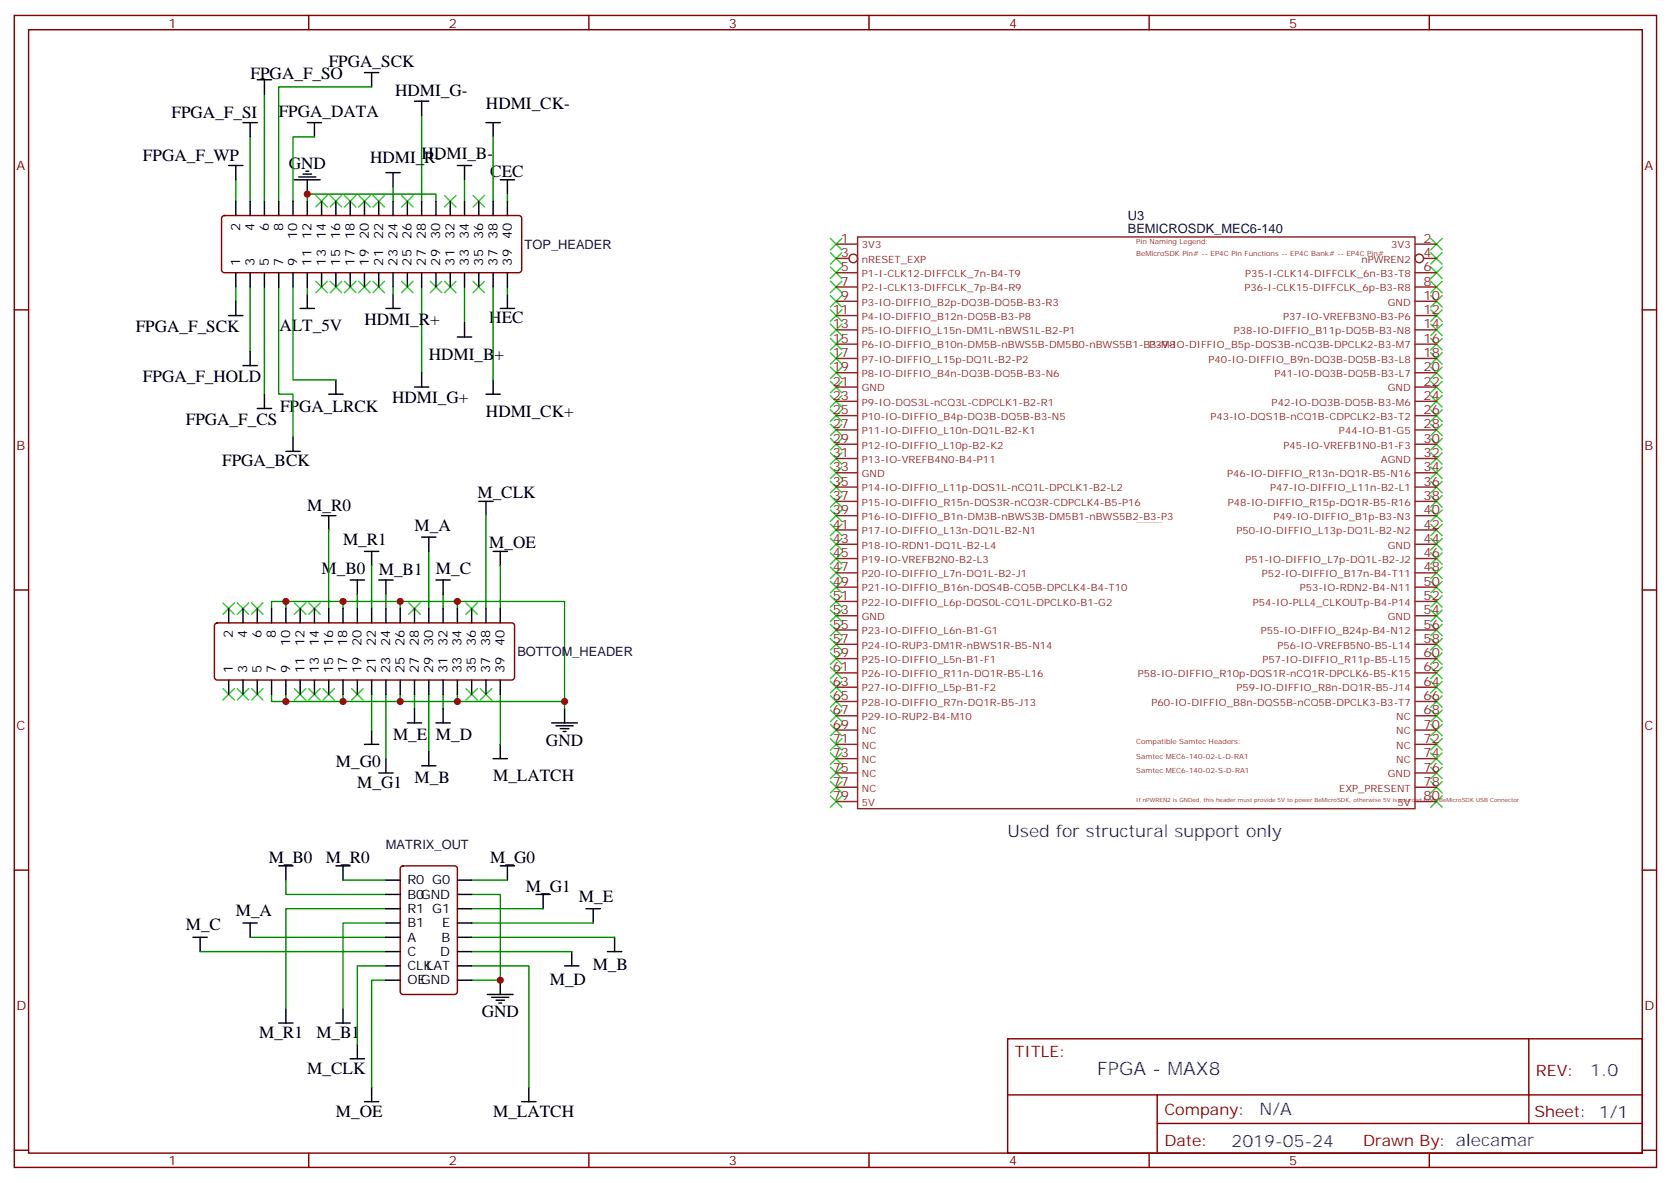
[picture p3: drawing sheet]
<svg xmlns="http://www.w3.org/2000/svg" width="413mm" height="292mm" viewBox="0 0 413 292" stroke-linecap="round" stroke-linejoin="round" font-family="sans-serif">
<g fill="none" stroke="#870000" stroke-width=".35">
<path d="M3.5 3.8h405.4v284.3h-405.4zM7.1 7.3h398.2v277.3h-398.2zM76.2 3.8v3.5M145.3 3.8v3.5M214.5 3.8v3.5M283.6 3.8v3.5M352.8 3.8v3.5M54.9 53.4l.5-.2h72.7a.71 .71 0 0 1 .7 .7v12.7a.76 .76 0 0 1-.7 .7h-72.7a.76 .76 0 0 1-.7-.7v-12.7zM3.5 76.5h3.6M405.3 76.5h3.6M3.5 145.6h3.6M53.2 153.9l.4-.2h72.7a.71 .71 0 0 1 .7 .7v12.7a.76 .76 0 0 1-.7 .8h-72.7a.76 .76 0 0 1-.7-.8v-12.7z"/>
<path d="M405.3 145.6h3.6M3.5 214.8h3.6M99 213.9l.5-.2h12.7a.71 .71 0 0 1 .7 .7v30.4a.76 .76 0 0 1-.7 .7h-12.7a.76 .76 0 0 1-.7-.7v-30.4zM405.3 214.8h3.6M248.7 256.4h156.6v28.2h-156.6zM377.3 256.4v20.9M248.7 270.2h156.5M285.6 277.3h119.6M285.6 270.2v14.2M3.5 283.9h3.6M76.2 284.6v3.5M145.3 284.6v3.5"/>
<path d="M214.5 284.6v3.5M283.6 284.6v3.5M352.8 284.6v3.5M405.3 283.9h3.6"/>
</g>
<g fill="none" stroke="#008700" stroke-width=".35">
<path d="M61.7 33.8v15.9M65.3 23.2v26.5M77.6 33.8h-5.3v15.9M91.7 21.4h-22.9v28.3M104.1 28.5v21.2M121.7 33.8v15.9M58.2 44.4v5.3M75.8 49.7v-1.8h31.8v1.8M97 46.1v3.6M114.7 44.4v5.3M125.2 47.9v1.8M58.2 70.8v3.6"/>
<path d="M61.7 70.8v15.9M65.3 70.8v26.5M68.8 70.8v26.5h3.5v10.6M72.3 70.8v23h10.6M75.8 70.8v1.8M97 70.8v1.8M104.1 70.8v21.2M114.7 70.8v8.9M121.7 70.8v23M125.2 70.8v1.8M81.1 130.8v19.4M91.7 139.6v10.6"/>
<path d="M105.8 136.1v14.1M119.9 127.3v22.9M123.5 139.6v10.6M70.6 150.2v-1.8h68.7v24.7M70.6 148.4h-3.6v1.8M84.7 148.4v1.8M88.2 146.7v3.5M95.2 146.7v3.5M98.8 148.4v1.8M109.4 146.7v3.5M112.9 148.4v1.8M67 171.4v1.7h3.6v-1.7"/>
<path d="M70.6 173.1h68.7v1.8M84.7 171.4v1.7M91.7 171.4v8.8M95.2 171.4v15.9M98.8 171.4v1.7M102.3 171.4v3.5M105.8 171.4v14.1M109.4 171.4v3.5M112.9 171.4v1.7M123.5 171.4v12.3M70.6 217.2v3.6h24.6M84.7 217.2h10.5"/>
<path d="M116.4 217.2h8.8M49.4 234.9h45.8M61.7 231.4h33.5M95.2 224.3h-24.6v24.7M95.2 227.8h-10.5v21.2M95.2 238.4h-7v19.4M116.4 220.8h7.1v21.1h-7.1M116.4 238.4h14.1v30M116.4 224.3h17.7M116.4 231.4h35.3M116.4 234.9h24.7M116.4 227.8h30"/>
<path d="M95.2 241.9h-3.5v26.5"/>
</g>
<g fill="none" stroke="#000" stroke-width=".35">
<path d="M63.5 19.7h3.5M65.3 19.7v3.5M90 17.9h3.5M91.7 17.9v3.5M60 30.3h3.5M61.7 30.3v3.5M75.8 30.3h3.6M77.6 30.3v3.5M102.3 25h3.5M104.1 25v3.5M119.9 30.3h3.6M121.7 30.3v3.5"/>
<path d="M56.4 40.9h3.6M58.2 40.9v3.5M58.2 49.7v3.5M61.7 49.7v3.5M65.3 49.7v3.5M68.8 49.7v3.5M72.3 49.7v3.5M72.7 44.4h6.3M73.7 43.7h4.3M74.8 43h2.1M75.5 42.3h.7M75.8 44.4v3.5"/>
<path d="M75.8 49.7v3.5M79.4 49.7v3.5M82.9 49.7v3.5M86.4 49.7v3.5M90 49.7v3.5M93.5 49.7v3.5M95.2 42.6h3.6M97 42.6v3.5M97 49.7v3.5M100.5 49.7v3.5M104.1 49.7v3.5M107.6 49.7v3.5"/>
<path d="M111.1 49.7v3.5M112.9 40.9h3.5M114.7 40.9v3.5M114.7 49.7v3.5M118.2 49.7v3.5M121.7 49.7v3.5M123.5 44.4h3.5M125.2 44.4v3.5M125.2 49.7v3.5M56.4 77.9h3.6M58.2 67.3v3.5M58.2 74.4v3.5"/>
<path d="M61.7 67.3v3.5M65.3 67.3v3.5M68.8 67.3v3.5M72.3 67.3v3.5M74.1 76.1h3.5M75.8 67.3v3.5M75.8 72.6v3.5M79.4 67.3v3.5M82.9 67.3v3.5M86.4 67.3v3.5M90 67.3v3.5M93.5 67.3v3.5"/>
<path d="M95.2 76.1h3.6M97 67.3v3.5M97 72.6v3.5M100.5 67.3v3.5M104.1 67.3v3.5M107.6 67.3v3.5M111.1 67.3v3.5M114.7 67.3v3.5M114.7 79.7v3.5M118.2 67.3v3.5M121.7 67.3v3.5M123.5 76.1h3.5"/>
<path d="M125.2 67.3v3.5M125.2 72.6v3.5M60 90.2h3.5M61.7 86.7v3.5M65.3 97.3v3.5M81.1 97.3h3.6M82.9 93.8v3.5M102.3 95.5h3.5M104.1 92v3.5M112.9 83.2h3.5M119.9 97.3h3.6M121.7 93.8v3.5"/>
<path d="M63.5 100.8h3.5M70.6 111.4h3.5M72.3 107.9v3.5M79.4 127.3h3.5M81.1 127.3v3.5M90 136.1h3.5M91.7 136.1v3.5M104.1 132.6h3.5M105.8 132.6v3.5M118.2 123.8h3.5M119.9 123.8v3.5M121.7 136.1h3.5"/>
<path d="M123.5 136.1v3.5M56.4 150.2v3.5M60 150.2v3.5M63.5 150.2v3.5M67 150.2v3.5M70.6 150.2v3.5M74.1 150.2v3.5M77.6 150.2v3.5M81.1 150.2v3.5M84.7 150.2v3.5M86.4 143.2h3.6M88.2 143.2v3.5"/>
<path d="M88.2 150.2v3.5M91.7 150.2v3.5M93.5 143.2h3.5M95.2 143.2v3.5M95.2 150.2v3.5M98.8 150.2v3.5M102.3 150.2v3.5M105.8 150.2v3.5M107.6 143.2h3.5M109.4 143.2v3.5M109.4 150.2v3.5M112.9 150.2v3.5"/>
<path d="M116.4 150.2v3.5M119.9 150.2v3.5M123.5 150.2v3.5M56.4 167.9v3.5M60 167.9v3.5M63.5 167.9v3.5M67 167.9v3.5M70.6 167.9v3.5M74.1 167.9v3.5M77.6 167.9v3.5M81.1 167.9v3.5M84.7 167.9v3.5"/>
<path d="M88.2 167.9v3.5M91.7 167.9v3.5M95.2 167.9v3.5M98.8 167.9v3.5M100.5 178.4h3.6M102.3 167.9v3.5M102.3 174.9v3.5M105.8 167.9v3.5M107.6 178.4h3.5M109.4 167.9v3.5M109.4 174.9v3.5M112.9 167.9v3.5"/>
<path d="M116.4 167.9v3.5M119.9 167.9v3.5M123.5 167.9v3.5M136.2 178.4h6.3M137.2 179.1h4.3M138.3 179.8h2.1M139.3 174.9v3.5M90 183.7h3.5M91.7 180.2v3.5M93.5 190.8h3.5M95.2 187.3v3.5M104.1 189h3.5"/>
<path d="M105.8 185.5v3.5M121.7 187.3h3.5M123.5 183.7v3.6M139 180.6h.7M68.8 213.7h3.5M70.6 213.7v3.5M82.9 213.7h3.5M84.7 213.7v3.5M95.2 217.2h3.6M112.9 217.2h3.5M123.5 213.7h3.5M125.2 213.7v3.5"/>
<path d="M47.6 231.4h3.6M49.4 231.4v3.5M60 227.8h3.5M61.7 227.8v3.6M95.2 220.8h3.6M95.2 227.8h3.6M95.2 231.4h3.6M95.2 224.3h3.6M95.2 238.4h3.6M95.2 234.9h3.6M112.9 220.8h3.5M112.9 227.8h3.5"/>
<path d="M112.9 231.4h3.5M112.9 224.3h3.5M112.9 238.4h3.5M112.9 234.9h3.5M132.3 220.8h3.5M134.1 220.8v3.5M139.3 238.4h3.6M141.1 234.9v3.5M144.6 224.3h3.6M146.4 224.3v3.5M149.9 234.9h3.6M151.7 231.4v3.5"/>
<path d="M68.8 252.5h3.5M70.6 249v3.5M82.9 252.5h3.5M84.7 249v3.5M88.2 257.8v3.5M95.2 241.9h3.6M112.9 241.9h3.5M120.3 245.5h6.3M121.4 246.2h4.2M122.4 246.9h2.1M123.1 247.6h.7M123.5 241.9v3.6"/>
<path d="M86.4 261.3h3.6M90 271.9h3.5M91.7 268.4v3.5M128.8 271.9h3.5M130.5 268.4v3.5"/>
</g>
<g fill="none" stroke="#3c3" stroke-width=".35">
<path d="M78 48.3l2.8 2.8M80.8 48.3l-2.8 2.8M81.5 48.3l2.8 2.8M84.3 48.3l-2.8 2.8M85 48.3l2.8 2.8M87.8 48.3l-2.8 2.8M88.5 48.3l2.9 2.8M91.4 48.3l-2.9 2.8M92.1 48.3l2.8 2.8M94.9 48.3l-2.8 2.8M99.1 48.3l2.9 2.8M102 48.3l-2.9 2.8"/>
<path d="M109.7 48.3l2.8 2.8M112.5 48.3l-2.8 2.8M116.8 48.3l2.8 2.8M119.6 48.3l-2.8 2.8M205 58.8l2.8 2.9M207.8 58.8l-2.8 2.9M353.1 58.8l2.9 2.9M356 58.8l-2.9 2.9M78 69.4l2.8 2.8M80.8 69.4l-2.8 2.8M81.5 69.4l2.8 2.8M84.3 69.4l-2.8 2.8"/>
<path d="M85 69.4l2.8 2.8M87.8 69.4l-2.8 2.8M88.5 69.4l2.9 2.8M91.4 69.4l-2.9 2.8M92.1 69.4l2.8 2.8M94.9 69.4l-2.8 2.8M99.1 69.4l2.9 2.8M102 69.4l-2.9 2.8M106.2 69.4l2.8 2.8M109 69.4l-2.8 2.8M109.7 69.4l2.8 2.8M112.5 69.4l-2.8 2.8"/>
<path d="M116.8 69.4l2.8 2.8M119.6 69.4l-2.8 2.8M205 62.4l2.8 2.8M205 65.9l2.8 2.8M205 69.4l2.8 2.8M205 73l2.8 2.8M205 76.5l2.8 2.8M207.8 62.4l-2.8 2.8M207.8 65.9l-2.8 2.8M207.8 69.4l-2.8 2.8M207.8 73l-2.8 2.8M207.8 76.5l-2.8 2.8"/>
<path d="M353.1 62.4l2.9 2.8M353.1 65.9l2.9 2.8M353.1 69.4l2.9 2.8M353.1 73l2.9 2.8M353.1 76.5l2.9 2.8M356 62.4l-2.9 2.8M356 65.9l-2.9 2.8M356 69.4l-2.9 2.8M356 73l-2.9 2.8M356 76.5l-2.9 2.8M205 80l2.8 2.8M205 83.5l2.8 2.9"/>
<path d="M205 87.1l2.8 2.8M205 90.6l2.8 2.8M205 94.1l2.8 2.8M205 97.6l2.8 2.9M207.8 80l-2.8 2.8M207.8 83.5l-2.8 2.9M207.8 87.1l-2.8 2.8M207.8 90.6l-2.8 2.8M207.8 94.1l-2.8 2.8M207.8 97.6l-2.8 2.9M353.1 80l2.9 2.8M353.1 83.5l2.9 2.9"/>
<path d="M353.1 87.1l2.9 2.8M353.1 90.6l2.9 2.8M353.1 94.1l2.9 2.8M353.1 97.6l2.9 2.9M356 80l-2.9 2.8M356 83.5l-2.9 2.9M356 87.1l-2.9 2.8M356 90.6l-2.9 2.8M356 94.1l-2.9 2.8M356 97.6l-2.9 2.9M205 101.2l2.8 2.8M205 104.7l2.8 2.8"/>
<path d="M205 108.2l2.8 2.9M205 111.8l2.8 2.8M205 115.3l2.8 2.8M205 118.8l2.8 2.8M207.8 101.2l-2.8 2.8M207.8 104.7l-2.8 2.8M207.8 108.2l-2.8 2.9M207.8 111.8l-2.8 2.8M207.8 115.3l-2.8 2.8M207.8 118.8l-2.8 2.8M353.1 101.2l2.9 2.8M353.1 104.7l2.9 2.8"/>
<path d="M353.1 108.2l2.9 2.9M353.1 111.8l2.9 2.8M353.1 115.3l2.9 2.8M353.1 118.8l2.9 2.8M356 101.2l-2.9 2.8M356 104.7l-2.9 2.8M356 108.2l-2.9 2.9M356 111.8l-2.9 2.8M356 115.3l-2.9 2.8M356 118.8l-2.9 2.8M205 122.3l2.8 2.9M205 125.9l2.8 2.8"/>
<path d="M205 129.4l2.8 2.8M205 132.9l2.8 2.8M205 136.5l2.8 2.8M205 140l2.8 2.8M207.8 122.3l-2.8 2.9M207.8 125.9l-2.8 2.8M207.8 129.4l-2.8 2.8M207.8 132.9l-2.8 2.8M207.8 136.5l-2.8 2.8M207.8 140l-2.8 2.8M353.1 122.3l2.9 2.9M353.1 125.9l2.9 2.8"/>
<path d="M353.1 129.4l2.9 2.8M353.1 132.9l2.9 2.8M353.1 136.5l2.9 2.8M353.1 140l2.9 2.8M356 122.3l-2.9 2.9M356 125.9l-2.9 2.8M356 129.4l-2.9 2.8M356 132.9l-2.9 2.8M356 136.5l-2.9 2.8M356 140l-2.9 2.8M55 148.8l2.9 2.8M57.9 148.8l-2.9 2.8"/>
<path d="M58.6 148.8l2.8 2.8M61.4 148.8l-2.8 2.8M62.1 148.8l2.8 2.8M64.9 148.8l-2.8 2.8M72.7 148.8l2.8 2.8M75.5 148.8l-2.8 2.8M76.2 148.8l2.8 2.8M79 148.8l-2.8 2.8M100.9 148.8l2.8 2.8M103.7 148.8l-2.8 2.8M115 148.8l2.8 2.8M117.8 148.8l-2.8 2.8"/>
<path d="M205 143.5l2.8 2.8M205 147l2.8 2.9M205 150.6l2.8 2.8M205 154.1l2.8 2.8M205 157.6l2.8 2.8M207.8 143.5l-2.8 2.8M207.8 147l-2.8 2.9M207.8 150.6l-2.8 2.8M207.8 154.1l-2.8 2.8M207.8 157.6l-2.8 2.8M353.1 143.5l2.9 2.8M353.1 147l2.9 2.9"/>
<path d="M353.1 150.6l2.9 2.8M353.1 154.1l2.9 2.8M353.1 157.6l2.9 2.8M356 143.5l-2.9 2.8M356 147l-2.9 2.9M356 150.6l-2.9 2.8M356 154.1l-2.9 2.8M356 157.6l-2.9 2.8M55 170l2.9 2.8M57.9 170l-2.9 2.8M58.6 170l2.8 2.8M61.4 170l-2.8 2.8"/>
<path d="M62.1 170l2.8 2.8M64.9 170l-2.8 2.8M72.7 170l2.8 2.8M75.5 170l-2.8 2.8M76.2 170l2.8 2.8M79 170l-2.8 2.8M79.7 170l2.8 2.8M82.5 170l-2.8 2.8M86.8 170l2.8 2.8M89.6 170l-2.8 2.8M115 170l2.8 2.8M117.8 170l-2.8 2.8"/>
<path d="M118.5 170l2.9 2.8M121.4 170l-2.9 2.8M205 161.1l2.8 2.9M205 164.7l2.8 2.8M205 168.2l2.8 2.8M205 171.7l2.8 2.9M205 175.3l2.8 2.8M205 178.8l2.8 2.8M207.8 161.1l-2.8 2.9M207.8 164.7l-2.8 2.8M207.8 168.2l-2.8 2.8M207.8 171.7l-2.8 2.9"/>
<path d="M207.8 175.3l-2.8 2.8M207.8 178.8l-2.8 2.8M353.1 161.1l2.9 2.9M353.1 164.7l2.9 2.8M353.1 168.2l2.9 2.8M353.1 171.7l2.9 2.9M353.1 175.3l2.9 2.8M353.1 178.8l2.9 2.8M356 161.1l-2.9 2.9M356 164.7l-2.9 2.8M356 168.2l-2.9 2.8M356 171.7l-2.9 2.9"/>
<path d="M356 175.3l-2.9 2.8M356 178.8l-2.9 2.8M205 182.3l2.8 2.8M205 185.8l2.8 2.9M205 189.4l2.8 2.8M205 192.9l2.8 2.8M205 196.4l2.8 2.8M207.8 182.3l-2.8 2.8M207.8 185.8l-2.8 2.9M207.8 189.4l-2.8 2.8M207.8 192.9l-2.8 2.8M207.8 196.4l-2.8 2.8"/>
<path d="M353.1 182.3l2.9 2.8M353.1 185.8l2.9 2.9M353.1 189.4l2.9 2.8M353.1 192.9l2.9 2.8M353.1 196.4l2.9 2.8M356 182.3l-2.9 2.8M356 185.8l-2.9 2.9M356 189.4l-2.9 2.8M356 192.9l-2.9 2.8M356 196.4l-2.9 2.8"/>
</g>
<g fill="none" stroke="#8c2424" stroke-width=".35">
<path d="M211.7 58.5h137.5v141.1h-137.5zM206.4 60.3h5.3M206.4 63.8h3.1M206.4 67.3h5.3M206.4 70.8h5.3M206.4 74.4h5.3M206.4 77.9h5.3M349.2 60.3h5.3M349.2 67.3h5.3M349.2 70.8h5.3M349.2 74.4h5.3M349.2 77.9h5.3"/>
<path d="M351.4 63.8h3.1M206.4 92h5.3M206.4 95.5h5.3M206.4 81.4h5.3M206.4 99.1h5.3M206.4 84.9h5.3M206.4 88.5h5.3M349.2 92h5.3M349.2 95.5h5.3M349.2 81.4h5.3M349.2 99.1h5.3M349.2 84.9h5.3"/>
<path d="M349.2 88.5h5.3M206.4 109.6h5.3M206.4 113.2h5.3M206.4 116.7h5.3M206.4 102.6h5.3M206.4 106.1h5.3M349.2 109.6h5.3M349.2 113.2h5.3M349.2 116.7h5.3M349.2 102.6h5.3M349.2 106.1h5.3M206.4 127.3h5.3"/>
<path d="M206.4 130.8h5.3M206.4 134.3h5.3M206.4 120.2h5.3M206.4 137.9h5.3M206.4 123.8h5.3M349.2 127.3h5.3M349.2 130.8h5.3M349.2 134.3h5.3M349.2 120.2h5.3M349.2 137.9h5.3M349.2 123.8h5.3M206.4 144.9h5.3"/>
<path d="M206.4 148.4h5.3M206.4 152h5.3M206.4 155.5h5.3M206.4 141.4h5.3M206.4 159h5.3M349.2 144.9h5.3M349.2 148.4h5.3M349.2 152h5.3M349.2 155.5h5.3M349.2 141.4h5.3M349.2 159h5.3M206.4 162.6h5.3"/>
<path d="M206.4 166.1h5.3M206.4 169.6h5.3M206.4 173.1h5.3M206.4 176.7h5.3M349.2 162.6h5.3M349.2 166.1h5.3M349.2 169.6h5.3M349.2 173.1h5.3M349.2 176.7h5.3M206.4 180.2h5.3M206.4 197.8h5.3M206.4 183.7h5.3"/>
<path d="M206.4 187.3h5.3M206.4 190.8h5.3M206.4 194.3h5.3M349.2 180.2h5.3M349.2 197.8h5.3M349.2 183.7h5.3M349.2 187.3h5.3M349.2 190.8h5.3M349.2 194.3h5.3"/>
<circle cx="210.6" cy="63.8" r="1.06"/>
<circle cx="350.3" cy="63.8" r="1.06"/>
</g>
<g fill="#c00">
<circle cx="123.5" cy="241.9" r=".88"/>
<circle cx="98.8" cy="148.4" r=".88"/>
<circle cx="70.6" cy="148.4" r=".88"/>
<circle cx="112.9" cy="173.1" r=".88"/>
<circle cx="84.7" cy="173.1" r=".88"/>
<circle cx="75.8" cy="47.9" r=".88"/>
<circle cx="70.6" cy="173.1" r=".88"/>
<circle cx="98.8" cy="173.1" r=".88"/>
<circle cx="139.3" cy="173.1" r=".88"/>
<circle cx="84.7" cy="148.4" r=".88"/>
<circle cx="112.9" cy="148.4" r=".88"/>
</g>
<text font-size="4.6" fill="#00f" x="270.8" y="265.4">FPGA - MAX8</text>
<g font-size="4.2">
<text x="81.1" y="16.4">FPGA_SCK</text>
<text x="61.8" y="19.5">FPGA_F_SO</text>
<text x="97.6" y="23.7">HDMI_G-</text>
<text x="42.3" y="29.1">FPGA_F_SI</text>
<text x="68.8" y="28.8">FPGA_DATA</text>
<text x="119.9" y="27">HDMI_CK-</text>
<text x="35.3" y="39.7">FPGA_F_WP</text>
<text x="71.3" y="41.6">GND</text>
<text x="91.3" y="40.2">HDMI_R-</text>
<text x="104.1" y="39.3">HDMI_B-</text>
<text x="121" y="43.7">CEC</text>
<text x="33.5" y="82.1">FPGA_F_SCK</text>
<text x="69" y="81.6">ALT_5V</text>
<text x="90" y="80.3">HDMI_R+</text>
<text x="120.8" y="79.7">HEC</text>
<text x="105.8" y="88.7">HDMI_B+</text>
<text x="35.3" y="94.4">FPGA_F_HOLD</text>
<text x="69.1" y="101.6">FPGA_LRCK</text>
<text x="96.8" y="99.6">HDMI_G+</text>
<text x="45.9" y="105">FPGA_F_CS</text>
<text x="119.9" y="102.9">HDMI_CK+</text>
<text x="54.8" y="115">FPGA_BCK</text>
<text x="117.9" y="122.9">M_CLK</text>
<text x="75.8" y="126.2">M_R0</text>
<text x="102.3" y="131.1">M_A</text>
<text x="84.7" y="134.6">M_R1</text>
<text x="120.8" y="135.2">M_OE</text>
<text x="79.4" y="141.7">M_B0</text>
<text x="93.5" y="142">M_B1</text>
<text x="107.6" y="141.7">M_C</text>
<text x="97" y="182.6">M_E</text>
<text x="107.6" y="182.6">M_D</text>
<text x="134.8" y="184.1">GND</text>
<text x="82.9" y="189.3">M_G0</text>
<text x="88.2" y="194.6">M_G1</text>
<text x="102.3" y="193.2">M_B</text>
<text x="121.7" y="192.8">M_LATCH</text>
<text x="66.3" y="213">M_B0</text>
<text x="80.4" y="213">M_R0</text>
<text x="121" y="213">M_G0</text>
<text x="129.8" y="220.1">M_G1</text>
<text x="58.2" y="226.1">M_A</text>
<text x="142.9" y="222.5">M_E</text>
<text x="45.9" y="229.6">M_C</text>
<text x="146.3" y="239.5">M_B</text>
<text x="135.7" y="243">M_D</text>
<text x="118.9" y="251.1">GND</text>
<text x="64" y="256.1">M_R1</text>
<text x="78.1" y="256.1">M_B1</text>
<text x="75.8" y="265.1">M_CLK</text>
<text x="82.9" y="275.7">M_OE</text>
<text x="121.7" y="275.7">M_LATCH</text>
</g>
<g font-size="4.2" fill="#00f">
<text x="248.7" y="206.7">Used for structural support only</text>
<text x="392.5" y="265.7">1.0</text>
<text x="310.9" y="275.2">N/A</text>
<text x="304" y="283">2019-05-24</text>
</g>
<g font-size="3.9" fill="#800">
<text x="250.5" y="261">TITLE:</text>
<text x="379.1" y="265.7">REV:</text>
<text x="287.4" y="275.2">Company:</text>
<text x="378.7" y="275.8">Sheet: 1/1</text>
<text x="287.4" y="282.9">Date:</text>
<text x="336.4" y="282.9">Drawn By: alecamar</text>
</g>
<g font-size="3.2" fill="#800">
<text x="41.6" y="6.8">1</text>
<text x="110.8" y="6.8">2</text>
<text x="179.9" y="6.8">3</text>
<text x="249.1" y="6.8">4</text>
<text x="318.2" y="6.8">5</text>
<text x="4.1" y="41.9">A</text>
<text x="405.9" y="41.9">A</text>
<text x="4.1" y="111.1">B</text>
<text x="405.9" y="111.1">B</text>
<text x="4.1" y="180.2">C</text>
<text x="405.9" y="180.2">C</text>
<text x="4.1" y="249.3">D</text>
<text x="405.9" y="249.3">D</text>
<text x="41.6" y="287.6">1</text>
<text x="110.8" y="287.6">2</text>
<text x="179.9" y="287.6">3</text>
<text x="249.1" y="287.6">4</text>
<text x="318.2" y="287.6">5</text>
</g>
<g font-size="3.2">
<text x="59.3" y="57" transform="rotate(-90 59.3 57)">2</text>
<text x="62.8" y="57" transform="rotate(-90 62.8 57)">4</text>
<text x="66.3" y="57" transform="rotate(-90 66.3 57)">6</text>
<text x="69.8" y="57" transform="rotate(-90 69.8 57)">8</text>
<text x="73.4" y="59" transform="rotate(-90 73.4 59)">10</text>
<text x="76.9" y="59" transform="rotate(-90 76.9 59)">12</text>
<text x="80.4" y="59" transform="rotate(-90 80.4 59)">14</text>
<text x="84" y="59" transform="rotate(-90 84 59)">16</text>
<text x="87.5" y="59" transform="rotate(-90 87.5 59)">18</text>
<text x="91" y="59" transform="rotate(-90 91 59)">20</text>
<text x="94.5" y="59" transform="rotate(-90 94.5 59)">22</text>
<text x="98.1" y="59" transform="rotate(-90 98.1 59)">24</text>
<text x="101.6" y="59" transform="rotate(-90 101.6 59)">26</text>
<text x="105.1" y="59" transform="rotate(-90 105.1 59)">28</text>
<text x="108.7" y="59" transform="rotate(-90 108.7 59)">30</text>
<text x="112.2" y="59" transform="rotate(-90 112.2 59)">32</text>
<text x="115.7" y="59" transform="rotate(-90 115.7 59)">34</text>
<text x="119.2" y="59" transform="rotate(-90 119.2 59)">36</text>
<text x="122.8" y="59" transform="rotate(-90 122.8 59)">38</text>
<text x="126.3" y="59" transform="rotate(-90 126.3 59)">40</text>
<text x="59.3" y="65.5" transform="rotate(-90 59.3 65.5)">1</text>
<text x="62.8" y="65.5" transform="rotate(-90 62.8 65.5)">3</text>
<text x="66.3" y="65.5" transform="rotate(-90 66.3 65.5)">5</text>
<text x="69.8" y="65.5" transform="rotate(-90 69.8 65.5)">7</text>
<text x="73.4" y="65.5" transform="rotate(-90 73.4 65.5)">9</text>
<text x="76.9" y="65.5" transform="rotate(-90 76.9 65.5)">11</text>
<text x="80.4" y="65.5" transform="rotate(-90 80.4 65.5)">13</text>
<text x="84" y="65.5" transform="rotate(-90 84 65.5)">15</text>
<text x="87.5" y="65.5" transform="rotate(-90 87.5 65.5)">17</text>
<text x="91" y="65.5" transform="rotate(-90 91 65.5)">19</text>
<text x="94.5" y="65.5" transform="rotate(-90 94.5 65.5)">21</text>
<text x="98.1" y="65.5" transform="rotate(-90 98.1 65.5)">23</text>
<text x="101.6" y="65.5" transform="rotate(-90 101.6 65.5)">25</text>
<text x="105.1" y="65.5" transform="rotate(-90 105.1 65.5)">27</text>
<text x="108.7" y="65.5" transform="rotate(-90 108.7 65.5)">29</text>
<text x="112.2" y="65.5" transform="rotate(-90 112.2 65.5)">31</text>
<text x="115.7" y="65.5" transform="rotate(-90 115.7 65.5)">33</text>
<text x="119.2" y="65.5" transform="rotate(-90 119.2 65.5)">35</text>
<text x="122.8" y="65.5" transform="rotate(-90 122.8 65.5)">37</text>
<text x="126.3" y="65.5" transform="rotate(-90 126.3 65.5)">39</text>
<text x="57.5" y="157.5" transform="rotate(-90 57.5 157.5)">2</text>
<text x="61" y="157.5" transform="rotate(-90 61 157.5)">4</text>
<text x="64.6" y="157.5" transform="rotate(-90 64.6 157.5)">6</text>
<text x="68.1" y="157.5" transform="rotate(-90 68.1 157.5)">8</text>
<text x="71.6" y="159.5" transform="rotate(-90 71.6 159.5)">10</text>
<text x="75.1" y="159.5" transform="rotate(-90 75.1 159.5)">12</text>
<text x="78.7" y="159.5" transform="rotate(-90 78.7 159.5)">14</text>
<text x="82.2" y="159.5" transform="rotate(-90 82.2 159.5)">16</text>
<text x="85.7" y="159.5" transform="rotate(-90 85.7 159.5)">18</text>
<text x="89.3" y="159.5" transform="rotate(-90 89.3 159.5)">20</text>
<text x="92.8" y="159.5" transform="rotate(-90 92.8 159.5)">22</text>
<text x="96.3" y="159.5" transform="rotate(-90 96.3 159.5)">24</text>
<text x="99.8" y="159.5" transform="rotate(-90 99.8 159.5)">26</text>
<text x="103.4" y="159.5" transform="rotate(-90 103.4 159.5)">28</text>
<text x="106.9" y="159.5" transform="rotate(-90 106.9 159.5)">30</text>
<text x="110.4" y="159.5" transform="rotate(-90 110.4 159.5)">32</text>
<text x="113.9" y="159.5" transform="rotate(-90 113.9 159.5)">34</text>
<text x="117.5" y="159.5" transform="rotate(-90 117.5 159.5)">36</text>
<text x="121" y="159.5" transform="rotate(-90 121 159.5)">38</text>
<text x="124.5" y="159.5" transform="rotate(-90 124.5 159.5)">40</text>
<text x="57.5" y="166.1" transform="rotate(-90 57.5 166.1)">1</text>
<text x="61" y="166.1" transform="rotate(-90 61 166.1)">3</text>
<text x="64.6" y="166.1" transform="rotate(-90 64.6 166.1)">5</text>
<text x="68.1" y="166.1" transform="rotate(-90 68.1 166.1)">7</text>
<text x="71.6" y="166.1" transform="rotate(-90 71.6 166.1)">9</text>
<text x="75.1" y="166.1" transform="rotate(-90 75.1 166.1)">11</text>
<text x="78.7" y="166.1" transform="rotate(-90 78.7 166.1)">13</text>
<text x="82.2" y="166.1" transform="rotate(-90 82.2 166.1)">15</text>
<text x="85.7" y="166.1" transform="rotate(-90 85.7 166.1)">17</text>
<text x="89.3" y="166.1" transform="rotate(-90 89.3 166.1)">19</text>
<text x="92.8" y="166.1" transform="rotate(-90 92.8 166.1)">21</text>
<text x="96.3" y="166.1" transform="rotate(-90 96.3 166.1)">23</text>
<text x="99.8" y="166.1" transform="rotate(-90 99.8 166.1)">25</text>
<text x="103.4" y="166.1" transform="rotate(-90 103.4 166.1)">27</text>
<text x="106.9" y="166.1" transform="rotate(-90 106.9 166.1)">29</text>
<text x="110.4" y="166.1" transform="rotate(-90 110.4 166.1)">31</text>
<text x="113.9" y="166.1" transform="rotate(-90 113.9 166.1)">33</text>
<text x="117.5" y="166.1" transform="rotate(-90 117.5 166.1)">35</text>
<text x="121" y="166.1" transform="rotate(-90 121 166.1)">37</text>
<text x="124.5" y="166.1" transform="rotate(-90 124.5 166.1)">39</text>
<text x="100.5" y="218.3">R0 G0</text>
<text x="100.5" y="221.8">B0GND</text>
<text x="100.5" y="225.4">R1 G1</text>
<text x="100.5" y="228.9">B1</text>
<text x="100.5" y="232.4">A</text>
<text x="108.9" y="232.4">B</text>
<text x="109.1" y="228.9">E</text>
<text x="100.5" y="235.9">C</text>
<text x="100.5" y="239.5">CLK</text>
<text x="105.2" y="239.5">LAT</text>
<text x="108.7" y="235.9">D</text>
<text x="100.5" y="243">OEGND</text>
</g>
<g font-size="3.2" fill="#8d2323">
<text x="207.5" y="59.9">1</text>
<text x="351.4" y="59.9">2</text>
<text x="207.5" y="63.4">3</text>
<text x="351.4" y="63.4">4</text>
<text x="207.5" y="67">5</text>
<text x="207.5" y="70.5">7</text>
<text x="351.4" y="67">6</text>
<text x="351.4" y="70.5">8</text>
<text x="205.5" y="77.5">11</text>
<text x="207.5" y="74">9</text>
<text x="351.4" y="74">10</text>
<text x="351.4" y="77.5">12</text>
<text x="205.5" y="81.1">13</text>
<text x="351.4" y="81.1">14</text>
<text x="205.5" y="84.6">15</text>
<text x="205.5" y="88.1">17</text>
<text x="351.4" y="84.6">16</text>
<text x="351.4" y="88.1">18</text>
<text x="205.5" y="95.2">21</text>
<text x="205.5" y="91.7">19</text>
<text x="351.4" y="91.7">20</text>
<text x="351.4" y="95.2">22</text>
<text x="205.5" y="98.7">23</text>
<text x="351.4" y="98.7">24</text>
<text x="205.5" y="102.2">25</text>
<text x="205.5" y="105.8">27</text>
<text x="351.4" y="102.2">26</text>
<text x="351.4" y="105.8">28</text>
<text x="205.5" y="112.8">31</text>
<text x="205.5" y="109.3">29</text>
<text x="351.4" y="109.3">30</text>
<text x="351.4" y="112.8">32</text>
<text x="205.5" y="116.3">33</text>
<text x="205.5" y="119.9">35</text>
<text x="351.4" y="116.3">34</text>
<text x="351.4" y="119.9">36</text>
<text x="205.5" y="123.4">37</text>
<text x="351.4" y="123.4">38</text>
<text x="205.5" y="130.5">41</text>
<text x="205.5" y="126.9">39</text>
<text x="351.4" y="126.9">40</text>
<text x="351.4" y="130.5">42</text>
<text x="205.5" y="134">43</text>
<text x="205.5" y="137.5">45</text>
<text x="351.4" y="134">44</text>
<text x="351.4" y="137.5">46</text>
<text x="205.5" y="141">47</text>
<text x="351.4" y="141">48</text>
<text x="205.5" y="148.1">51</text>
<text x="205.5" y="144.6">49</text>
<text x="351.4" y="144.6">50</text>
<text x="351.4" y="148.1">52</text>
<text x="205.5" y="151.6">53</text>
<text x="205.5" y="155.2">55</text>
<text x="351.4" y="151.6">54</text>
<text x="351.4" y="155.2">56</text>
<text x="205.5" y="158.7">57</text>
<text x="351.4" y="158.7">58</text>
<text x="205.5" y="165.7">61</text>
<text x="205.5" y="162.2">59</text>
<text x="351.4" y="162.2">60</text>
<text x="351.4" y="165.7">62</text>
<text x="205.5" y="169.3">63</text>
<text x="205.5" y="172.8">65</text>
<text x="351.4" y="169.3">64</text>
<text x="351.4" y="172.8">66</text>
<text x="205.5" y="176.3">67</text>
<text x="205.5" y="179.8">69</text>
<text x="351.4" y="179.8">70</text>
<text x="351.4" y="176.3">68</text>
<text x="205.5" y="183.4">71</text>
<text x="351.4" y="183.4">72</text>
<text x="205.5" y="186.9">73</text>
<text x="205.5" y="190.4">75</text>
<text x="351.4" y="186.9">74</text>
<text x="351.4" y="190.4">76</text>
<text x="205.5" y="194">77</text>
<text x="205.5" y="197.5">79</text>
<text x="351.4" y="197.5">80</text>
<text x="351.4" y="194">78</text>
</g>
<g font-size="3.2" fill="#000080">
<text x="278.4" y="57.4">BEMICROSDK_MEC6-140</text>
<text x="278.4" y="54.3">U3</text>
<text x="129.5" y="61.4">TOP_HEADER</text>
<text x="127.7" y="161.9">BOTTOM_HEADER</text>
<text x="95.3" y="209.7">MATRIX_OUT</text>
</g>
<g font-size="2.5" fill="#8d2323">
<text x="212.7" y="61.3">3V3</text>
<text x="212.7" y="64.8">nRESET_EXP</text>
<text x="336" y="64.8">nPWREN2</text>
<text x="343.4" y="61.3">3V3</text>
<text x="212.7" y="68.4">P1-I-CLK12-DIFFCLK_7n-B4-T9</text>
<text x="212.7" y="71.9">P2-I-CLK13-DIFFCLK_7p-B4-R9</text>
<text x="307.2" y="71.9">P36-I-CLK15-DIFFCLK_6p-B3-R8</text>
<text x="307.4" y="68.4">P35-I-CLK14-DIFFCLK_6n-B3-T8</text>
<text x="212.7" y="75.4">P3-IO-DIFFIO_B2p-DQ3B-DQ5B-B3-R3</text>
<text x="342.5" y="75.4">GND</text>
<text x="212.7" y="79">P4-IO-DIFFIO_B12n-DQ5B-B3-P8</text>
<text x="212.7" y="82.5">P5-IO-DIFFIO_L15n-DM1L-nBWS1L-B2-P1</text>
<text x="304.5" y="82.5">P38-IO-DIFFIO_B11p-DQ5B-B3-N8</text>
<text x="316.7" y="79">P37-IO-VREFB3N0-B3-P6</text>
<text x="212.7" y="86">P6-IO-DIFFIO_B10n-DM5B-nBWS5B-DM5B0-nBWS5B1-B3-M8</text>
<text x="212.7" y="89.5">P7-IO-DIFFIO_L15p-DQ1L-B2-P2</text>
<text x="283.7" y="86">P39-IO-DIFFIO_B5p-DQS3B-nCQ3B-DPCLK2-B3-M7</text>
<text x="298.3" y="89.5">P40-IO-DIFFIO_B9n-DQ3B-DQ5B-B3-L8</text>
<text x="212.7" y="93.1">P8-IO-DIFFIO_B4n-DQ3B-DQ5B-B3-N6</text>
<text x="314.6" y="93.1">P41-IO-DQ3B-DQ5B-B3-L7</text>
<text x="212.7" y="96.6">GND</text>
<text x="212.7" y="100.1">P9-IO-DQS3L-nCQ3L-CDPCLK1-B2-R1</text>
<text x="313.9" y="100.1">P42-IO-DQ3B-DQ5B-B3-M6</text>
<text x="342.5" y="96.6">GND</text>
<text x="212.7" y="103.6">P10-IO-DIFFIO_B4p-DQ3B-DQ5B-B3-N5</text>
<text x="212.7" y="107.2">P11-IO-DIFFIO_L10n-DQ1L-B2-K1</text>
<text x="298.7" y="103.6">P43-IO-DQS1B-nCQ1B-CDPCLK2-B3-T2</text>
<text x="330.5" y="107.2">P44-IO-B1-G5</text>
<text x="212.7" y="110.7">P12-IO-DIFFIO_L10p-B2-K2</text>
<text x="316.8" y="110.7">P45-IO-VREFB1N0-B1-F3</text>
<text x="212.7" y="114.2">P13-IO-VREFB4N0-B4-P11</text>
<text x="212.7" y="117.8">GND</text>
<text x="302.9" y="117.8">P46-IO-DIFFIO_R13n-DQ1R-B5-N16</text>
<text x="340.8" y="114.2">AGND</text>
<text x="212.7" y="121.3">P14-IO-DIFFIO_L11p-DQS1L-nCQ1L-DPCLK1-B2-L2</text>
<text x="212.7" y="124.8">P15-IO-DIFFIO_R15n-DQS3R-nCQ3R-CDPCLK4-B5-P16</text>
<text x="303" y="124.8">P48-IO-DIFFIO_R15p-DQ1R-B5-R16</text>
<text x="313.5" y="121.3">P47-IO-DIFFIO_L11n-B2-L1</text>
<text x="212.7" y="131.9">P17-IO-DIFFIO_L13n-DQ1L-B2-N1</text>
<text x="212.7" y="128.3">P16-IO-DIFFIO_B1n-DM3B-nBWS3B-DM5B1-nBWS5B2-B3-P3</text>
<text x="305.1" y="131.9">P50-IO-DIFFIO_L13p-DQ1L-B2-N2</text>
<text x="314.3" y="128.3">P49-IO-DIFFIO_B1p-B3-N3</text>
<text x="212.7" y="135.4">P18-IO-RDN1-DQ1L-B2-L4</text>
<text x="342.5" y="135.4">GND</text>
<text x="212.7" y="138.9">P19-IO-VREFB2N0-B2-L3</text>
<text x="212.7" y="142.5">P20-IO-DIFFIO_L7n-DQ1L-B2-J1</text>
<text x="307.4" y="138.9">P51-IO-DIFFIO_L7p-DQ1L-B2-J2</text>
<text x="311.5" y="142.5">P52-IO-DIFFIO_B17n-B4-T11</text>
<text x="212.7" y="149.5">P22-IO-DIFFIO_L6p-DQS0L-CQ1L-DPCLK0-B1-G2</text>
<text x="212.7" y="146">P21-IO-DIFFIO_B16n-DQS4B-CQ5B-DPCLK4-B4-T10</text>
<text x="309.2" y="149.5">P54-IO-PLL4_CLKOUTp-B4-P14</text>
<text x="320.8" y="146">P53-IO-RDN2-B4-N11</text>
<text x="212.7" y="153">GND</text>
<text x="342.5" y="153">GND</text>
<text x="212.7" y="156.6">P23-IO-DIFFIO_L6n-B1-G1</text>
<text x="212.7" y="160.1">P24-IO-RUP3-DM1R-nBWS1R-B5-N14</text>
<text x="311.2" y="156.6">P55-IO-DIFFIO_B24p-B4-N12</text>
<text x="315.3" y="160.1">P56-IO-VREFB5N0-B5-L14</text>
<text x="212.7" y="167.1">P26-IO-DIFFIO_R11n-DQ1R-B5-L16</text>
<text x="212.7" y="163.6">P25-IO-DIFFIO_L5n-B1-F1</text>
<text x="280.8" y="167.1">P58-IO-DIFFIO_R10p-DQS1R-nCQ1R-DPCLK6-B5-K15</text>
<text x="311.6" y="163.6">P57-IO-DIFFIO_R11p-B5-L15</text>
<text x="212.7" y="170.7">P27-IO-DIFFIO_L5p-B1-F2</text>
<text x="305.2" y="170.7">P59-IO-DIFFIO_R8n-DQ1R-B5-J14</text>
<text x="212.7" y="174.2">P28-IO-DIFFIO_R7n-DQ1R-B5-J13</text>
<text x="212.7" y="177.7">P29-IO-RUP2-B4-M10</text>
<text x="284.2" y="174.2">P60-IO-DIFFIO_B8n-DQS5B-nCQ5B-DPCLK3-B3-T7</text>
<text x="344.6" y="177.7">NC</text>
<text x="212.7" y="184.8">NC</text>
<text x="212.7" y="181.3">NC</text>
<text x="344.6" y="181.3">NC</text>
<text x="344.6" y="184.8">NC</text>
<text x="212.7" y="188.3">NC</text>
<text x="212.7" y="191.8">NC</text>
<text x="342.5" y="191.8">GND</text>
<text x="344.6" y="188.3">NC</text>
<text x="212.7" y="195.4">NC</text>
<text x="330.5" y="195.4">EXP_PRESENT</text>
<text x="212.7" y="198.9">5V</text>
<text x="344.9" y="198.9">5V</text>
</g>
<g font-size="1.8" fill="#8d2323">
<text x="280.5" y="63.1">BeMicroSDK Pin# -- EP4C Pin Functions -- EP4C Bank# -- EP4C Pin#</text>
<text x="280.5" y="60.3">Pin Naming Legend:</text>
<text x="280.5" y="183.7">Compatible Samtec Headers:</text>
<text x="280.5" y="187.3">Samtec MEC6-140-02-L-D-RA1</text>
<text x="280.5" y="190.8">Samtec MEC6-140-02-S-D-RA1</text>
</g>
<text font-size="1.4" fill="#8d2323" x="280.5" y="197.8">If nPWREN2 is GNDed, this header must provide 5V to power BeMicroSDK, otherwise 5V is sourced from BeMicroSDK USB Connector</text>
<text font-size=".4" fill="#8d2323" x="280.5" y="129">Schematic Symbol By Opendous Inc.</text>
</svg>
